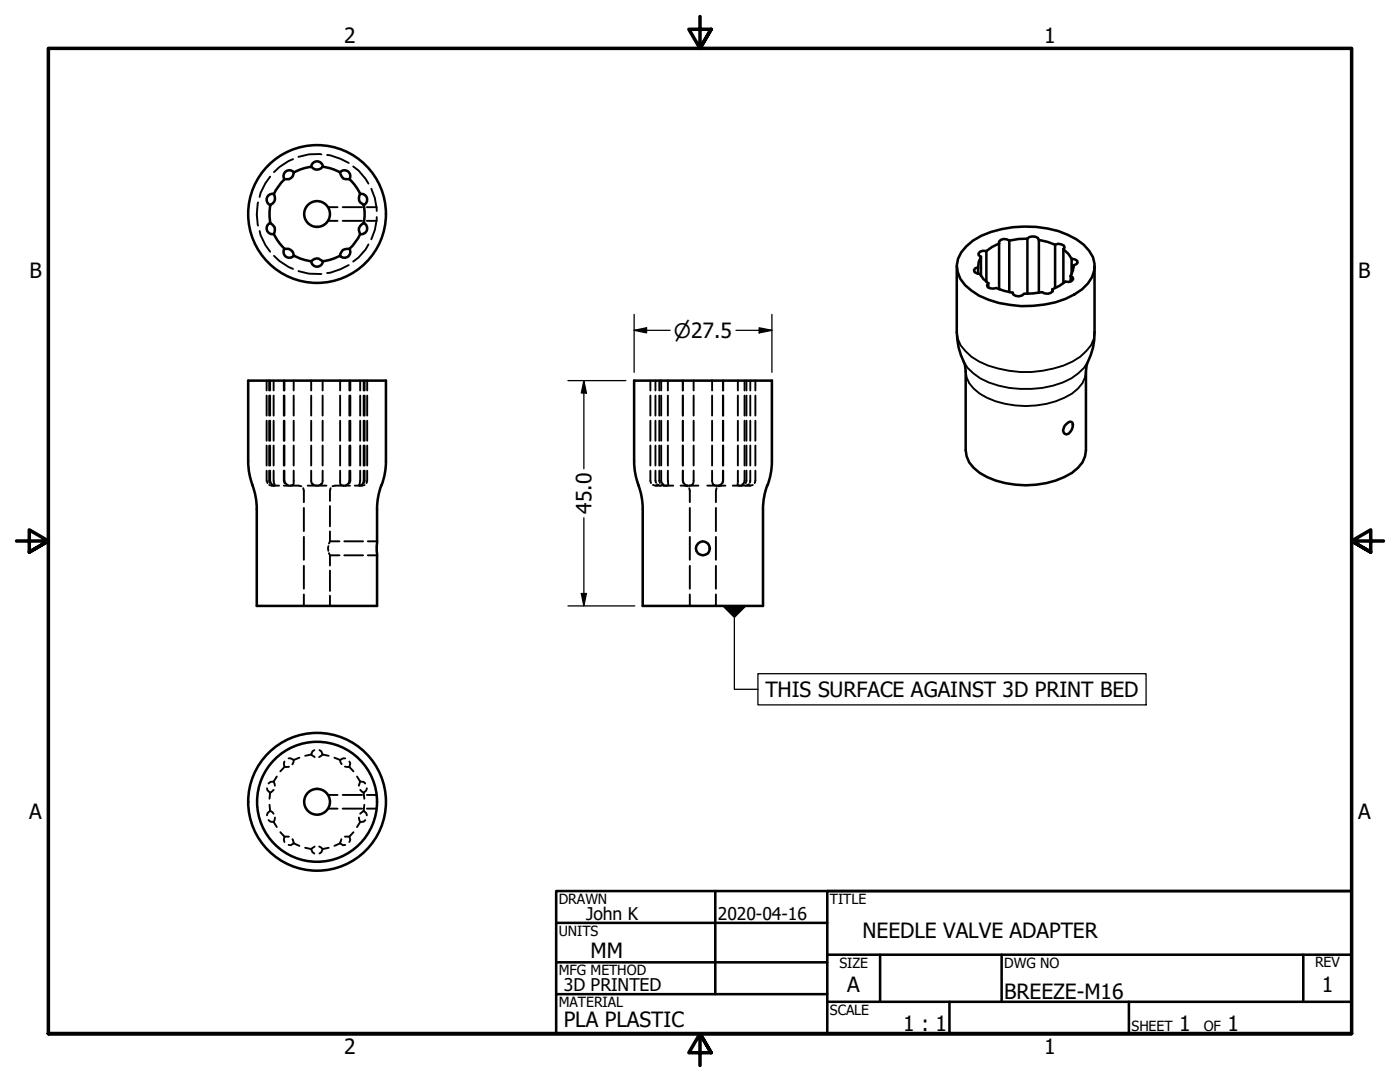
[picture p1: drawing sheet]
<svg xmlns="http://www.w3.org/2000/svg" width="279mm" height="216mm" viewBox="0 0 279 216" stroke-linecap="round" stroke-linejoin="round" font-family="sans-serif">
<!-- layer: Hidden (ANSI) -->
<g fill="none" stroke="#000" stroke-width=".38">
<path d="M53.9 35.2l-.9 1.4-1 1.9-.2 .8M58.5 31.8l-.9 .3-1.8 1.2-1.1 1.1M64.1 30.8h-2.4l-2.1 .5M65.3 30.9l.6 .1 2 .7 1.7 .8M70.5 33.2l1.1 .8 1.4 1.7 .5 .9M74.1 37.7l.7 1.8 .4 2.6M51.5 40.4a10.7 10.7 0 0 0 0 4.6M51.8 46.1l.2 .8 1 2 .9 1.3M54.7 51.1l1.1 1 1.8 1.2 .9 .4M59.6 54.1l2.1 .5 2.4 .1M65.5 44.1h1.9M65.5 41.3h1.9"/>
<path d="M68.4 44.1h3.9M68.4 41.3h3.9M69.6 52.9l-1.7 .8-2 .7-.6 .1M73.2 44.1h2M73.2 41.3h2M73.5 48.8l-.5 1-1.4 1.6-1.1 .8M75.2 43.3l-.4 2.6-.7 1.9M53.2 75.9v2M53.2 78.9v4M53.7 75.9v2M53.7 78.9v4M53.9 75.9v2"/>
<path d="M53.9 78.9v4M54.6 75.9v2M54.6 78.9v4M56.6 75.9v2M56.6 78.9v4M56.8 75.9v2M56.8 78.9v4M58.6 75.9v2M58.6 78.9v4M62.1 75.9v2M62.1 78.9v4M64.4 75.9v2"/>
<path d="M64.4 78.9v4M67.9 75.9v2M67.9 78.9v4M69.7 75.9v2M69.7 78.9v4M69.9 75.9v2M69.9 78.9v4M71.9 75.9v2M71.9 78.9v4M72.6 75.9v2M72.6 78.9v4M72.8 75.9v2"/>
<path d="M72.8 78.9v4M73.3 75.9v2M73.3 78.9v4M129.8 75.9v2M129.8 78.9v4M130.8 75.9v2M130.8 78.9v4M131.6 75.9v2M131.6 78.9v4M132 75.9v2M132 78.9v4M133.3 75.9v2"/>
<path d="M133.3 78.9v4M136.3 75.9v2M136.3 78.9v4M138.4 75.9v2M138.4 78.9v4M142.1 75.9v2M142.1 78.9v4M144.3 75.9v2M144.3 78.9v4M147.3 75.9v2M147.3 78.9v4M148.6 75.9v2"/>
<path d="M148.6 78.9v4M149 75.9v2M149 78.9v4M149.7 75.9v2M149.7 78.9v4M150.7 75.9v2M150.7 78.9v4M53.2 93.9v2l.2 .5M53.2 83.9v4M53.2 88.9v4M53.7 93.9v2l.1 .5M53.7 96.8l.7 .1"/>
<path d="M53.7 83.9v4M53.7 88.9v4M53.9 93.9v2l.4 .7M53.9 83.9v4M53.9 88.9v4M54.2 96.8l.5 .1M54.4 96.9h.3M54.6 93.9v2l.2 .8M54.6 83.9v4M54.6 88.9v4M54.7 96.9h1M54.9 96.8l-.2 .1"/>
<path d="M56.6 93.9v2l.2 .5M56.6 96.9h1.1M56.6 83.9v4M56.6 88.9v4M56.8 93.9v2l.1 .4 .4 .4M56.8 83.9v4M56.8 88.9v4M57.1 96.8l.5 .1M57.8 96.9l2.3 .1M58.6 93.9v2.5l-.1 .3-.3 .1M58.6 83.9v4M58.6 88.9v4"/>
<path d="M60.5 97.4l.1 .5v2.3M61.4 96.9h1.8M62.1 93.9l.1 2.4 .5 .5M62.1 83.9v4M62.1 88.9v4M62.2 96.5l.3 .1M62.8 96.8l.3 .1M63.3 96.9h1.9M63.8 96.8l-.4 .1M64.3 96.5l-.3 .1M64.4 93.9l-.1 2.5-.5 .4M64.4 83.9v4"/>
<path d="M64.4 88.9v4M66 97.4l-.2 .5v2M67.9 93.9v2.4v.3l.3 .2M67.9 83.9v4M67.9 88.9v4M68.1 96.8h.2M68.7 96.9l-2.3 .1M68.8 96.9h1M69.4 96.8l-.5 .1M69.7 93.9v2l-.1 .5-.4 .3M69.7 83.9v4M69.7 88.9v4"/>
<path d="M69.9 93.9v2l-.1 .5M69.9 83.9v4M69.9 88.9v4M70.8 96.9h1M71.6 96.8l.2 .1M71.9 93.9v2l-.2 .8M71.9 96.9h.2M71.9 83.9v4M71.9 88.9v4M72.3 96.8l-.5 .1M72.6 93.9v2l-.3 .7M72.6 83.9v4"/>
<path d="M72.6 88.9v4M72.8 93.9v2l-.2 .5M72.8 96.8l-.6 .1M72.8 83.9v4M72.8 88.9v4M73.3 93.9v2l-.1 .5M73.3 83.9v4M73.3 88.9v4M129.8 93.9v2l.1 .5M129.8 83.9v4M129.8 88.9v4M130.3 96.8l.6 .1"/>
<path d="M130.8 93.9v2l.1 .4M130.8 83.9v4M130.8 88.9v4M131 96.9h.2M131.1 96.6l.3 .2M131.4 96.8l.2 .1M131.4 96.8l-.1 .1M131.6 93.9v2l.1 .5M131.6 83.9v4M131.6 88.9v4M131.6 96.9h.4M132 93.9v2l.4 .7"/>
<path d="M132 83.9v4M132 88.9v4M132.1 96.8l.5 .1M132.3 96.9h.4M132.8 96.9h1.6M133.3 93.9v2.8l-.1 .2M133.3 83.9v4M133.3 88.9v4M135.8 96.9h1.6M136.3 95.9l.1 .4 .5 .5M136.3 95.9l.1 .5M136.3 83.9v4"/>
<path d="M136.3 88.9v4M136.3 93.9v2M136.7 96.9l.5 .1M136.8 96.8l.4 .1M137.5 96.9h1.9M137.5 97.4l.2 .5v2.3M138.2 96.7l-.2 .1M138.4 93.9v2.5l-.5 .4M138.4 83.9v4M138.4 88.9v4M141.2 96.9h1.9M142.1 93.9v2a.74 .74 0 0 0 .5 .9l-.2-.1"/>
<path d="M142.1 83.9v4M142.1 88.9v4M143 97.4l-.1 .5v2.3M143.2 96.9h1.6M143.8 96.8l-.5 .1M143.9 96.9l-.5 .1M144.3 93.9v2l-.2 .5-.4 .4M144.3 83.9v4M144.3 88.9v4M144.3 93.9v2l-.1 .5M146.2 96.9h1.6M147.3 93.9v2.9"/>
<path d="M147.3 83.9v4M147.3 88.9v4M147.3 96.8l.1 .1M147.9 96.9h.4M148.5 96.8l-.5 .1M148.5 96.9h.4M148.6 93.9v2l-.1 .5-.4 .2M148.6 83.9v4M148.6 88.9v4M149 93.9v2l-.2 .5M149 83.9v4M149 88.9v4"/>
<path d="M149 96.9h.2M149.4 96.9h.1M149.5 96.6l-.4 .3M149.7 93.9v2.4M149.7 83.9v4M149.7 88.9v4M150.2 96.8l-.5 .1M150.7 93.9v2l-.1 .5M150.7 83.9v4M150.7 88.9v4M60.6 101.3v4.7M60.6 107.1v4.6"/>
<path d="M60.6 112.9v4.6M60.6 118.6v2.3M65.5 109v.9M65.7 110.4l.1 .4M65.8 108l-.1 .5M65.8 110.8h2M65.8 108h2M65.8 101v4M65.8 106v2M65.8 110.8v2M65.8 113.9v4M65.8 118.9v2"/>
<path d="M68.7 110.8h3.8M68.7 108h3.8M73.4 110.8h1.8M73.4 108h1.8M137.7 101.3v4.7M137.7 107.1v4.6M137.7 112.9v4.6M137.7 118.6v2.3M142.9 101.3v4.7M142.9 107.1v4.6M142.9 112.9v4.6M142.9 118.6v2.3"/>
<path d="M53.3 157.3l.1 .4 .5 .5M53.9 158.2l-.1 1.2M54.6 156l.3 .8M54.6 157.6l-.7 .6M54.6 156h-.6l-.4 .3M55.2 154.9l-.6 1.1M56.8 152l-.2 .3 .2 .7M56.8 153l-.9 .9M57.6 151.3h.4l.6 .3M57.7 153h-.9M58.6 151.6l-.2 .9M59.8 151.2l-1.2 .4"/>
<path d="M62.1 150.6l.7 .5M62.1 150.6l-1.2 .2M62.7 149.7l-.3 .2-.3 .7M63.8 149.7l.3 .2 .3 .7M64.4 150.6l-.7 .5M64.4 150.6l1.2 .2M65.5 158.6h1.9M66.7 151.2l1.2 .4M67.9 151.6v.5l.3 .4M68.4 158.6h3.9M68.8 153h.9M68.9 151.3h-.4l-.6 .3"/>
<path d="M69.7 152l.2 .3-.2 .7M69.7 153l.8 .9M71.2 154.9l.7 1.1M71.9 157.6l.7 .6M71.9 156l-.3 .8M71.9 156h.7l.3 .3M72.6 158.2l.1 1.2M73.2 157.3l-.1 .4-.5 .5M73.2 158.6h2M53.6 163.6l.4 .4h.6M53.8 160.6l.1 1.2 .7 .6M53.9 161.8l-.5 .4-.1 .5"/>
<path d="M54.9 163.1l-.3 .9 .6 1M55.9 166.1l.9 .8h.9M56.8 166.9l-.2 .7 .2 .4M58.4 167.4l.2 .9 1.2 .5M58.6 168.3l-.6 .4-.4-.1M62.1 169.4l.3 .7 .3 .2M62.8 168.9l-.7 .5-1.2-.2M63.7 168.9l.7 .5 1.2-.2M64.4 169.4l-.3 .7-.3 .2M65.5 161.4h1.9M67.9 168.3l.6 .4 .4-.1M67.9 168.3l-1.2 .5"/>
<path d="M68.1 167.4l-.2 .9M68.4 161.4h3.9M68.8 166.9h.9M69.7 166.9l.2 .7-.2 .4M70.5 166.1l-.8 .8M71.6 163.1l.3 .9M71.9 164l-.7 1M72.6 161.8l-.7 .6M72.6 161.8l.5 .4 .1 .5M72.7 160.6l-.1 1.2M72.9 163.6l-.3 .4h-.7M73.2 161.4h2"/>
</g>
<!-- layer: Visible (ANSI) -->
<g fill="none" stroke="#000" stroke-width=".51">
<path d="M54.6 38.7a1.42 1.42 0 0 1-.7 2.2M54.6 38.7a1.17 1.17 0 0 0-1.3 .8 1.17 1.17 0 0 0 .6 1.4M56.8 35.7l-1.2 1.4-.9 1.6M58.6 34.4a1.4 1.4 0 0 1-1.8 1.4M58.6 34.4a1.17 1.17 0 0 0-1.5-.2 1.17 1.17 0 0 0-.4 1.5M58.7 34.4l1.1-.5 1.7-.5a1.08 1.08 0 0 1 1.3 .4 1.5 1.5 0 0 0 1.6-.5l1.2 .2 1.7 .6a1.52 1.52 0 0 1 .9 1.1 1.45 1.45 0 0 0 1.5 .6M62.1 33.2a1.17 1.17 0 0 1 1.2-1 1.17 1.17 0 0 1 1.1 1M67.9 34.4a1.17 1.17 0 0 1 1.5-.2 1.17 1.17 0 0 1 .4 1.5M69.7 35.8l1.3 1.3 .9 1.6M71.9 38.7a1.42 1.42 0 0 0 .7 2.2 1.16 1.16 0 0 0 .6-1.4 1.16 1.16 0 0 0-1.3-.8M53.9 44.5a1.17 1.17 0 0 0-.6 1.4 1.17 1.17 0 0 0 1.3 .8M53.9 44.5a1.42 1.42 0 0 1 .7 2.2"/>
<path d="M54 40.9l-.2 1.8 .2 1.8M54.7 46.7l.9 1.6 1.2 1.4M56.8 49.7a1.44 1.44 0 0 1 1.8 1.4 1.17 1.17 0 0 1-1.5 .1 1.17 1.17 0 0 1-.4-1.5M58.7 51l1.1 .5 1.7 .5a1.05 1.05 0 0 0 1.2-.3 1.4 1.4 0 0 1 1.7 .4l1.8-.4 1.7-.7M62.1 52.2a1.17 1.17 0 0 0 1.2 1 1.17 1.17 0 0 0 1.1-1M69.7 49.7a1.41 1.41 0 0 0-1.8 1.4M69.8 49.7a1.17 1.17 0 0 1-.4 1.5 1.17 1.17 0 0 1-1.5-.1M71.9 46.7a1.16 1.16 0 0 0 1.3-.8 1.16 1.16 0 0 0-.6-1.4 1.42 1.42 0 0 0-.7 2.2M71.9 46.7l-.9 1.6-1.3 1.4M72.6 40.9l.2 1.8-.2 1.8M190.9 53.1v13.2a17.6 17.6 0 0 0 1.7 6.7l.1 1.1v15.8a5.5 5.5 0 0 0 2.8 4.5 18.4 18.4 0 0 0 18.4 0 5.5 5.5 0 0 0 2.8-4.5v-15.8a7.1 7.1 0 0 1 1-3.2l.4-1.5 .3-1.5v-14.8M192.8 49.1a13.5 13.5 0 0 1 7.1-3.4 21.2 21.2 0 0 1 14.9 2.1 7.1 7.1 0 0 1 3.6 4.8 5.9 5.9 0 0 1-2.4 5.1 18.7 18.7 0 0 1-12.2 3.4 18.5 18.5 0 0 1-9.9-3.1 5.4 5.4 0 0 1-1.1-8.9z"/>
<path d="M195.2 53.3l-.6 .2-.2 .4 .1 .4 1.1 .4 .6 .9 1 .9M195.2 53.3v1.3M195.8 51.2l-.5 1.1-.1 1M195.8 51.2v3.9M196.8 50.1l-.6-.1-.6 .2-.3 .4v.3l.5 .3M196.8 50.1v6.1M197.2 56.5l-.2 .4 .1 .4 .5 .2h1.2l1.6 .5 1.7 .4M197.2 56.5v.8M199.4 48.6l-1.4 .7-1.2 .8M199.4 48.6v9.1M201.4 48a1.44 1.44 0 0 0-2 .2v.4M201.4 48v10.3"/>
<path d="M202.1 58.4v.1M205 47.6a1.45 1.45 0 0 1 2.3 .3M205 47.6l-1.7 .1-1.9 .3M205 47.6v11M207.3 47.9l1.7 .4 1.6 .5M207.3 47.9v10.5M210.1 57.7v.4a1.5 1.5 0 0 1-2.1 .2l-3.7 .3a1.53 1.53 0 0 1-2.1 .2l-.1-.4M210.1 57.7v.5M210.6 48.8l.6-.2 1.1 .4 .2 .4-.3 .3M210.6 48.8v8.7M212.2 49.7l1 1 .7 .9M212.2 49.7v6.8"/>
<path d="M213.7 55.1l.4 .2 .1 .4-.3 .4-.6 .2-.7-.1-1.1 .8-1.4 .7M213.7 55.1v1M213.9 51.6l1 .4 .2 .4-.3 .3-.6 .3M213.9 51.6v3.1M214.2 53l-.1 1-.4 1.1M214.2 53v.3M49.5 92l.2 2.1 .7 2.7M49.5 92v-16.1h27.5v16.1M76.1 96.8l-.6 2-.2 2.1-.1 20h-24v-20l-.2-2.1-.6-2M77 92l-.3 2.8-.5 2M126.6 92l.1 2.1 .7 2.7M126.6 92v-16.1h27.5v16.1"/>
<path d="M153.1 96.8l-.5 2-.3 2.1v20h-24v-20l-.3-2.1-.6-2M154.1 92l-.3 2.8-.6 2M212.9 84.6l.7-.5 .3 .1a1.73 1.73 0 0 1-1 2.5 .8 .8 0 0 1-.6-1.2l.2-.5z"/>
<circle cx="63.3" cy="42.7" r="13.7"/>
<circle cx="63.3" cy="42.7" r="2.57"/>
<circle cx="140.3" cy="109.4" r="1.37"/>
<circle cx="63.3" cy="160" r="12"/>
<circle cx="63.3" cy="160" r="2.57"/>
<circle cx="63.3" cy="160" r="13.7"/>
</g>
<!-- layer: Visible Narrow (ANSI) -->
<path d="M190.9 66.3l.2 1.3a9.3 9.3 0 0 0 6.1 5.4 21.8 21.8 0 0 0 16.9-.9 8.8 8.8 0 0 0 4.2-4.5l.1-1.3M192.3 72.2a10.3 10.3 0 0 0 7 4.8 20.9 20.9 0 0 0 14.5-1.5l1.4-1 1.1-1.1 .8-1.2M192.7 74.1a5.5 5.5 0 0 0 2.8 4.4 18.4 18.4 0 0 0 18.4 0 5.5 5.5 0 0 0 2.8-4.4" fill="none" stroke="#000" stroke-width=".38"/>
<!-- layer: Border (ANSI) -->
<path d="M139.7 3.3v6.4l-2.2-3.9h4.4l-2.2 3.9 2.2-3.9M3.3 107.9h6.4l-3.9-2.2v4.5l3.9-2.3-3.9 2.3M276.1 107.9h-6.4l3.9-2.2v4.5l-3.9-2.3 3.9 2.3M9.7 206.2v-196.5h260v196.5h-260h260M141.9 210.1l-2.2-3.9 2.2 3.9h-4.4l2.2-3.9v6.4" fill="none" stroke="#000" stroke-width=".7"/>
<!-- layer: Title (ANSI) -->
<g fill="none" stroke="#000" stroke-width=".51">
<path d="M111 177.8h158.7v28.4h-158.7zM142.7 177.8v20.6M269.7 177.8h-104.6v28.4M111 184.1h54.1M111 192h54.1M111 198.4h54.1M165.1 190.5h104.6M165.1 199.9h104.6M175.6 190.5v9.4M189.5 199.9v6.3M199.9 190.5v9.4M225.3 199.9v6.3"/>
<path d="M260.1 190.5v9.4"/>
</g>
<!-- layer: Symbol (ANSI) -->
<path d="M144.1 120.9h4.9l-2.4 2.5z" fill-rule="evenodd" fill="#000"/>
<path d="M146.6 123.4v14.1h4.7M151.3 134.4h77.4v6.3h-77.4z" fill="none" stroke="#000" stroke-width=".25"/>
<!-- layer: Dimension (ANSI) -->
<path d="M113.3 75.9h11.6M116.5 75.9l.5 2.5h-1zM116.5 75.9v17.6M126.6 65.9l2.4-.5v1zM126.6 65.9h7.1M126.6 62.7v11.6M146.9 65.9h7.2M151.5 65.4l2.6 .5-2.6 .5zM154.1 62.7v11.6M116 118.4h1l-.5 2.5zM116.5 103.3v17.6M113.3 120.9h13.4" fill="none" stroke="#000" stroke-width=".25"/>
<g fill="#000">
<path d="M116.5 75.9l.5 2.5h-1z" fill-rule="evenodd"/>
<path d="M126.6 65.9l2.4-.5v1z" fill-rule="evenodd"/>
<path d="M151.5 65.4l2.6 .5-2.6 .5z" fill-rule="evenodd"/>
<path d="M116 118.4h1l-.5 2.5z" fill-rule="evenodd"/>
</g>
<g font-size="4.2">
<text x="68.7" y="8.6">2</text>
<text x="208.4" y="8.6">1</text>
<text x="5.9" y="55.5">B</text>
<text x="271.1" y="55.5">B</text>
<text x="118" y="102.5" transform="rotate(-90 118 102.5)">45.0</text>
<text x="152.8" y="139.1">THIS SURFACE AGAINST 3D PRINT BED</text>
<text x="5.8" y="163.4">A</text>
<text x="271" y="163.4">A</text>
<text x="117.9" y="191.1">MM</text>
<text x="172.1" y="187.2">NEEDLE VALVE ADAPTER</text>
<text x="169.1" y="198">A</text>
<text x="263.8" y="198">1</text>
<text x="200.4" y="199.3">BREEZE-M16</text>
<text x="112.5" y="204.9">PLA PLASTIC</text>
<text x="180.3" y="205.7">1 : 1</text>
<text x="235.3" y="205.7">1</text>
<text x="245" y="205.7">1</text>
<text x="68.7" y="210.3">2</text>
<text x="208.4" y="210.3">1</text>
</g>
<text font-size="4" x="134.5" y="67.4">⌀27.5</text>
<g font-size="3.5">
<text x="117" y="183.6">John K</text>
<text x="143.3" y="183.6">2020-04-16</text>
<text x="112.5" y="197.7">3D PRINTED</text>
</g>
<g font-size="2.8">
<text x="111.5" y="180.3">DRAWN</text>
<text x="165.6" y="180.3">TITLE</text>
<text x="111.5" y="186.8">UNITS</text>
<text x="111.5" y="194.6">MFG METHOD</text>
<text x="167.5" y="193.1">SIZE</text>
<text x="200.4" y="193.1">DWG NO</text>
<text x="262.4" y="193">REV</text>
<text x="111.5" y="200.9">MATERIAL</text>
<text x="165.6" y="202.5">SCALE</text>
<text x="225.8" y="205.7">SHEET</text>
<text x="240.2" y="205.7">OF</text>
</g>
</svg>
